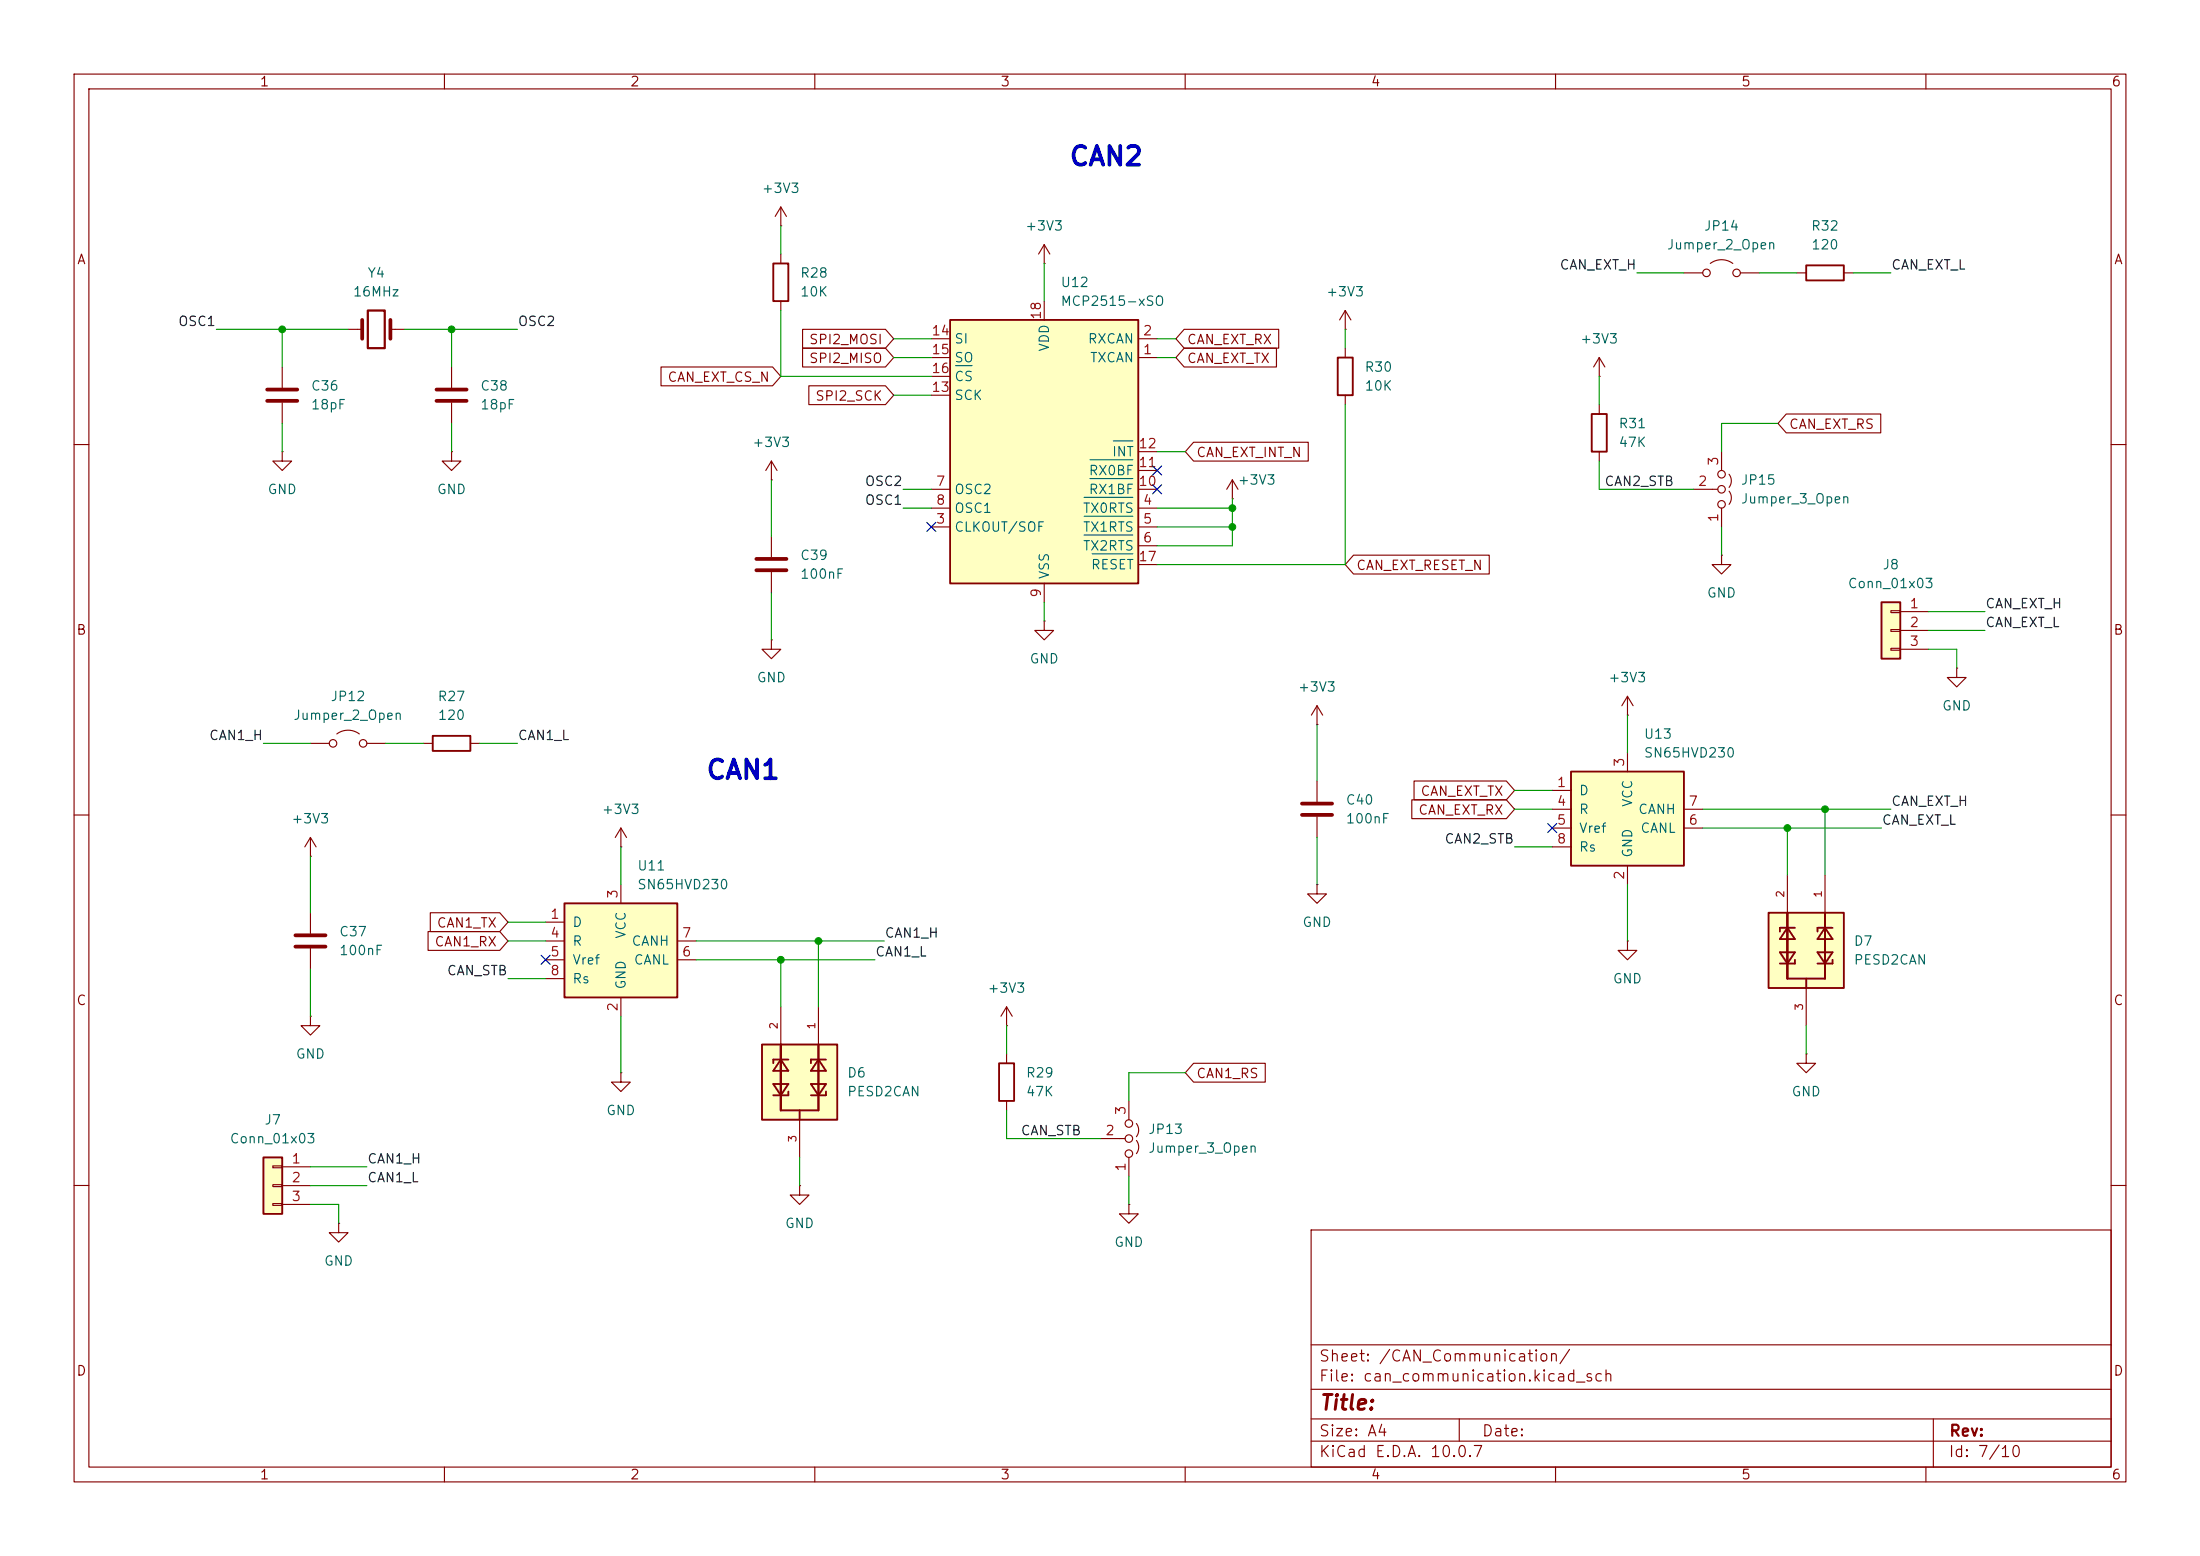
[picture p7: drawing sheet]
<svg xmlns="http://www.w3.org/2000/svg" width="297mm" height="210mm" viewBox="0 0 297 210" stroke-linecap="round" stroke-linejoin="round" font-family="sans-serif">
<g fill="none" stroke="#840000" stroke-width=".15">
<path d="M10 10h277v190h-277zM12 12h273v186h-273zM60 10v2M110 10v2M160 10v2M210 10v2M260 10v2M10 60h2M104.1 64.8h.1M104.1 62.2v2.6M104.1 72.4v2.8M104.1 77.2v2.8"/>
<path d="M104.1 62.2l-.7 1.3M104.1 62.2l.8 1.3M285 60h2M177.8 97.8h.1M177.8 95.3l-.8 1.2M177.8 95.3l.8 1.2M177.8 95.3v2.5M10 110h2M57.1 100.3h1.3M63.5 100.3h1.3M285 110h2M219.7 127v1.3h1.3l-1.3 1.2-1.3-1.2h1.3"/>
<path d="M219.7 127h.1M83.8 144.8v1.3h1.3l-1.3 1.2-1.3-1.2h1.3M83.8 144.8h.1M10 160h2M107.9 160v1.3h1.3l-1.3 1.3-1.2-1.3h1.2M107.9 160h.1M177 166h108v32h-108zM285 160h2M60 198v2M110 198v2M160 198v2M177 194.5h108"/>
<path d="M177 191.5h108M177 187.5h108M177 181.5h108M197 191.5v3M210 198v2M260 198v2M261 191.5v6.5"/>
</g>
<path d="M102.1 75.4h4.1M102.1 77h4.1" fill="none" stroke="#840000" stroke-width=".51"/>
<path d="M58.4 99.3h5.1v2h-5.1z" fill="none" stroke="#840000" stroke-width=".25"/>
<path d="M238.8 123.2h10.1v10.2h-10.1z" fill="#ffffc2"/>
<path d="M238.8 123.2h10.1v10.2h-10.1zM240.3 128.5h2l-1 1.5zM241.3 123.2v8.9h5.1v-8.9M241.3 125.2l1 1.5h-2zM242.3 125.2h-2v.5M242.3 129.5v.5h-2M243.8 132.1v1.3M245.4 128.5h2l-1 1.5zM246.4 125.2l1 1.5h-2zM247.4 125.2h-2v.5M247.4 129.5v.5h-2" fill="none" stroke="#840000" stroke-width=".25"/>
<path d="M38.1 49.5v2.8M38.1 54.4v2.8M38.1 61v1.2h1.3l-1.3 1.3-1.3-1.3h1.3M38.1 61h.1M241.3 118.1v5.1M246.4 118.1v5.1M243.8 133.4v5" fill="none" stroke="#840000" stroke-width=".15"/>
<path d="M36.1 52.6h4M36.1 54.1h4" fill="none" stroke="#840000" stroke-width=".51"/>
<path d="M102.9 141h10.1v10.1h-10.1z" fill="#ffffc2"/>
<path d="M102.9 141h10.1v10.1h-10.1zM104.4 146.3h2l-1 1.5zM105.4 141v8.9h5.1v-8.9M105.4 143l1 1.5h-2zM106.4 143h-2v.5M106.4 147.3v.5h-2M107.9 149.9v1.2M109.5 146.3h2l-1 1.5zM110.5 143l1 1.5h-2zM111.5 143h-2v.5M111.5 147.3v.5h-2" fill="none" stroke="#840000" stroke-width=".25"/>
<path d="M141 35.6h.1M141 33l-.8 1.3M141 33l.7 1.3M141 33v2.6M105.4 135.9v5.1M110.5 135.9v5.1M107.9 151.1v5.1" fill="none" stroke="#840000" stroke-width=".15"/>
<path d="M128.3 43.2h25.4v35.5h-25.4z" fill="#ffffc2"/>
<path d="M128.3 43.2h25.4v35.5h-25.4zM180.6 48.3h2v5h-2z" fill="none" stroke="#840000" stroke-width=".25"/>
<g fill="none" stroke="#840000" stroke-width=".15">
<path d="M125.7 48.3h2.6M125.7 45.7h2.6M125.7 53.3h2.6M125.7 50.8h2.6M141 40.6v2.6M153.7 48.3h2.5M153.7 45.7h2.5M181.6 47v1.3M181.6 53.3v1.3M125.7 71.1h2.6M125.7 68.6h2.6M125.7 66h2.6"/>
<path d="M141 78.7v2.6M153.7 71.1h2.5M153.7 68.6h2.5M153.7 73.7h2.5M153.7 66h2.5M153.7 63.5h2.5M153.7 61h2.5M153.7 76.2h2.5M166.4 67.3h.1M166.4 64.8l-.8 1.2M166.4 64.8l.7 1.2M166.4 64.8v2.5"/>
<path d="M228.6 66h3.3M232.4 61v2.5M232.4 68.6v2.5M233.4 64a1.44 1.44 0 0 1 0 1.8M233.4 66.3a1.44 1.44 0 0 1 0 1.8M104.1 86.4v1.2h1.3l-1.3 1.3-1.2-1.3h1.2M104.1 86.4h.1M141 83.8v1.3h1.2l-1.2 1.3-1.3-1.3h1.3M141 83.8h.1M219.7 96.5h.1M219.7 94l-.8 1.3M219.7 94l.8 1.3"/>
<path d="M219.7 94v2.5M41.9 137.2v1.2h1.3l-1.3 1.3-1.3-1.3h1.3M41.9 137.2h.1M148.6 153.7h3.3M152.4 148.6v2.5M152.4 156.2v2.6M153.4 151.6a1.44 1.44 0 0 1 0 1.8M153.4 153.9a1.44 1.44 0 0 1 0 1.8M243.8 142.2v1.3h1.3l-1.3 1.3-1.2-1.3h1.2M243.8 142.2h.1M152.4 162.6v1.2h1.3l-1.3 1.3-1.3-1.3h1.3M152.4 162.6h.1"/>
<circle cx="232.4" cy="66" r=".51"/>
<circle cx="232.4" cy="64" r=".51"/>
<circle cx="232.4" cy="68.1" r=".51"/>
<circle cx="152.4" cy="155.7" r=".51"/>
<circle cx="152.4" cy="151.6" r=".51"/>
<circle cx="152.4" cy="153.7" r=".51"/>
</g>
<path d="M129 49.4h2.2M150.3 59.5h2.6M146.4 67.1h6.5M146.4 69.7h6.5M146.4 72.2h6.5M147.1 64.6h5.8M147.1 62.1h5.8M147.4 74.8h5.5" fill="none" stroke="#006464" stroke-width=".15"/>
<path d="M212.1 104.1h15.2v12.7h-15.2z" fill="#ffffc2"/>
<path d="M104.4 35.6h2v5h-2zM212.1 104.1h15.2v12.7h-15.2z" fill="none" stroke="#840000" stroke-width=".25"/>
<g fill="none" stroke="#840000" stroke-width=".15">
<path d="M105.4 30.5h.1M105.4 27.9v2.6M105.4 34.3v1.3M105.4 27.9l-.8 1.3M105.4 27.9l.8 1.3M105.4 40.6v1.3M181.6 44.5h.1M181.6 41.9l-.8 1.3M181.6 41.9l.8 1.3M181.6 41.9v2.6M264.2 90.2v1.2h1.2l-1.2 1.3-1.3-1.3h1.3M264.2 90.2h.1"/>
<path d="M209.5 106.7h2.6M209.5 109.2h2.6M209.5 111.8h2.6M209.5 114.3h2.6M219.7 101.6v2.5M219.7 116.8v2.6M227.3 109.2h2.6M227.3 111.8h2.6M41.9 123.2v2.8M41.9 128v2.8"/>
</g>
<path d="M39.9 126.2h4M39.9 127.8h4" fill="none" stroke="#840000" stroke-width=".51"/>
<path d="M254 81.3h2.5v7.6h-2.5z" fill="#ffffc2"/>
<path d="M243.8 35.8h5.1v2h-5.1zM214.9 55.9h2v5.1h-2zM254 81.3h2.5v7.6h-2.5z" fill="none" stroke="#840000" stroke-width=".25"/>
<g fill="none" stroke="#840000" stroke-width=".15">
<path d="M227.3 36.8h2.6M230.9 35.6a2.54 2.54 0 0 1 3 0M234.9 36.8h2.6M242.6 36.8h1.2M248.9 36.8h1.3M47 44.5h1.9M52.7 44.5h1.9M61 49.5v2.8M61 54.4v2.8M215.9 50.8h.1M215.9 48.3l-.8 1.2M215.9 48.3l.8 1.2"/>
<path d="M215.9 48.3v2.5M215.9 54.6v1.3M61 61v1.2h1.2l-1.2 1.3-1.3-1.3h1.3M61 61h.1M215.9 61v1.2M232.4 74.9v1.3h1.3l-1.3 1.3-1.3-1.3h1.3M232.4 74.9h.1M255.3 82.4h1.2v.3h-1.2zM255.3 85h1.2v.2h-1.2zM255.3 87.5h1.2v.3h-1.2zM256.5 82.6h3.8M256.5 85.1h3.8"/>
<path d="M256.5 87.6h3.8M83.8 114.3h.1M83.8 111.8l-.7 1.2M83.8 111.8l.8 1.2M83.8 111.8v2.5M135.9 138.4h.1M135.9 135.9l-.8 1.3M135.9 135.9l.8 1.3M135.9 135.9v2.5"/>
<circle cx="230.4" cy="36.8" r=".51"/>
<circle cx="234.4" cy="36.8" r=".51"/>
</g>
<path d="M48.9 43.2v2.5M52.7 43.2v2.5M58.9 52.6h4.1M58.9 54.1h4.1" fill="none" stroke="#840000" stroke-width=".51"/>
<path d="M49.7 41.9h2.2v5.1h-2.2z" fill="none" stroke="#840000" stroke-width=".3"/>
<path d="M76.2 121.9h15.2v12.7h-15.2z" fill="#ffffc2"/>
<path d="M76.2 121.9h15.2v12.7h-15.2zM134.9 143.5h2v5.1h-2z" fill="none" stroke="#840000" stroke-width=".25"/>
<g fill="none" stroke="#840000" stroke-width=".15">
<path d="M45.5 99.1a2.54 2.54 0 0 1 3 0M41.9 115.6h.1M41.9 113l-.8 1.3M41.9 113l.8 1.3M41.9 113v2.6M41.9 100.3h2.5M49.5 100.3h2.6M83.8 119.4v2.5M177.8 119.4v1.3h1.3l-1.3 1.2-1.3-1.2h1.3M177.8 119.4h.1M73.7 124.5h2.5M73.7 127h2.5"/>
<path d="M73.7 129.5h2.5M73.7 132.1h2.5M83.8 134.6v2.6M91.4 127h2.6M91.4 129.5h2.6M135.9 142.2v1.3M135.9 148.6v1.3M45.7 165.1v1.3h1.3l-1.3 1.2-1.3-1.2h1.3M45.7 165.1h.1"/>
<circle cx="45" cy="100.3" r=".51"/>
<circle cx="49" cy="100.3" r=".51"/>
</g>
<path d="M35.6 156.2h2.5v7.6h-2.5z" fill="#ffffc2"/>
<path d="M35.6 156.2h2.5v7.6h-2.5z" fill="none" stroke="#840000" stroke-width=".25"/>
<g fill="none" stroke="#840000" stroke-width=".15">
<path d="M89.2 49.5h15.1l1.1 1.3-1.1 1.3h-15.1zM108.3 44.4h11.2l1.1 1.3-1.1 1.3h-11.2zM108.3 47h11.2l1.1 1.3-1.1 1.2h-11.2zM109.2 52.1h10.3l1.1 1.2-1.1 1.3h-10.3zM159.9 44.4h12.7v2.6h-12.7l-1.2-1.3zM159.9 47h12.4v2.5h-12.4l-1.2-1.2zM161.1 59.7h15.5v2.5h-15.5l-1.1-1.2zM241.1 55.9h12.8v2.5h-12.8l-1.1-1.2zM182.7 74.9h18.3v2.6h-18.3l-1.1-1.3zM177.8 105.4v2.8M177.8 110.2v2.8M190.6 107.9h12.8l1.1 1.3-1.1 1.3h-12.8z"/>
<path d="M190.9 105.4h12.5l1.1 1.3-1.1 1.3h-12.5zM57.8 125.7h9.7l1.1 1.3-1.1 1.3h-9.7zM58.1 123.2h9.4l1.1 1.3-1.1 1.2h-9.4zM36.8 157.4h1.3v.2h-1.3zM36.8 159.9h1.3v.2h-1.3zM38.1 157.5h3.8M161.1 143.5h9.7v2.6h-9.7l-1.1-1.3zM36.8 162.4h1.3v.3h-1.3zM38.1 160h3.8M38.1 162.6h3.8"/>
</g>
<path d="M175.8 108.5h4M175.8 110h4" fill="none" stroke="#840000" stroke-width=".51"/>
<g fill="none" stroke="#009600" stroke-width=".15">
<path d="M105.4 30.5v3.8M141 35.6v5M221 36.8h6.3M237.5 36.8h5.1M250.2 36.8h5.1M29.2 44.5h17.8M38.1 44.5v5M38.1 57.2v3.8M54.6 44.5h15.2M61 44.5v5M61 57.2v3.8M105.4 41.9v8.9h20.3"/>
<path d="M120.6 48.3h5.1M120.6 45.7h5.1M120.6 53.3h5.1M156.2 48.3h2.5M156.2 45.7h2.5M181.6 44.5v2.5M181.6 54.6v21.6h-25.4M215.9 50.8v3.8M240 57.2h-7.6v3.8M104.1 64.8v7.6M121.9 68.6h3.8M121.9 66h3.8"/>
<path d="M156.2 71.1h10.2M156.2 61h3.8M156.2 68.6h10.2M166.4 67.3v6.4h-10.2M215.9 62.2v3.8h12.7M232.4 71.1v3.8M104.1 80v6.4M141 81.3v2.5M177.8 97.8v7.6M219.7 96.5v5.1M260.3 87.6h3.9v2.6M260.3 82.6h7.7"/>
<path d="M260.3 85.1h7.7M35.6 100.3h6.3M41.9 115.6v7.6M52.1 100.3h5M64.8 100.3h5M83.8 114.3v5.1M177.8 113v6.4M204.5 109.2h5M204.5 114.3h5M204.5 106.7h5M219.7 119.4v7.6M229.9 109.2h25.4"/>
<path d="M229.9 111.8h24.1M241.3 111.8v6.3M246.4 109.2v8.9M41.9 130.8v6.4M68.6 127h5.1M68.6 124.5h5.1M68.6 132.1h5.1M83.8 137.2v7.6M94 127h25.4M94 129.5h24.1M105.4 129.5v6.4M110.5 127v8.9"/>
<path d="M135.9 138.4v3.8M243.8 138.4v3.8M41.9 157.5h7.6M107.9 156.2v3.8M135.9 149.9v3.8h12.7M152.4 158.8v3.8M160 144.8h-7.6v3.8M41.9 162.6h3.8v2.5M41.9 160h7.6"/>
</g>
<path d="M125.1 70.5l1.2 1.2M126.3 70.5l-1.2 1.2M155.6 62.9l1.2 1.2M155.6 65.4l1.2 1.2M156.8 62.9l-1.2 1.2M156.8 65.4l-1.2 1.2M208.9 111.2l1.3 1.2M210.2 111.2l-1.3 1.2M73.1 128.9l1.2 1.2M74.3 128.9l-1.2 1.2" fill="none" stroke="#000084" stroke-width=".15"/>
<g fill="#009600" stroke="#009600" stroke-width=".14">
<circle cx="241.3" cy="111.8" r=".46"/>
<circle cx="246.4" cy="109.2" r=".46"/>
<circle cx="61" cy="44.5" r=".46"/>
<circle cx="38.1" cy="44.5" r=".46"/>
<circle cx="166.4" cy="68.6" r=".46"/>
<circle cx="166.4" cy="71.1" r=".46"/>
<circle cx="110.5" cy="127" r=".46"/>
<circle cx="105.4" cy="129.5" r=".46"/>
</g>
<g font-size="2.5" fill="#0000c2">
<text x="144.2" y="23">CAN2</text>
<text x="95.2" y="105.8">CAN1</text>
</g>
<text font-size="2" fill="#840000" x="178" y="190.8">Title:</text>
<g font-size="1.5" fill="#840000">
<text x="178" y="184.1">Sheet: /CAN_Communication/</text>
<text x="178" y="186.8">File: can_communication.kicad_sch</text>
<text x="178" y="197">KiCad E.D.A. 10.0.7</text>
<text x="178" y="194.2">Size: A4</text>
<text x="200" y="194.2">Date:</text>
<text x="263" y="197">Id: 7/10</text>
<text x="263" y="194.2">Rev:</text>
</g>
<g font-size="1.3" fill="#840000">
<text x="35" y="12">1</text>
<text x="85" y="12">2</text>
<text x="135" y="12">3</text>
<text x="185" y="12">4</text>
<text x="235" y="12">5</text>
<text x="285" y="12">6</text>
<text x="10.3" y="36">A</text>
<text x="285.3" y="36">A</text>
<text x="109.1" y="46.8">SPI2_MOSI</text>
<text x="160.2" y="46.8">CAN_EXT_RX</text>
<text x="90" y="51.9">CAN_EXT_CS_N</text>
<text x="109.1" y="49.3">SPI2_MISO</text>
<text x="160.2" y="49.3">CAN_EXT_TX</text>
<text x="110" y="54.4">SPI2_SCK</text>
<text x="241.4" y="58.2">CAN_EXT_RS</text>
<text x="161.4" y="62">CAN_EXT_INT_N</text>
<text x="183" y="77.3">CAN_EXT_RESET_N</text>
<text x="10.2" y="86">B</text>
<text x="285.2" y="86">B</text>
<text x="191.7" y="107.7">CAN_EXT_TX</text>
<text x="191.4" y="110.3">CAN_EXT_RX</text>
<text x="58.9" y="125.5">CAN1_TX</text>
<text x="58.6" y="128.1">CAN1_RX</text>
<text x="10.2" y="136">C</text>
<text x="285.2" y="136">C</text>
<text x="161.4" y="145.8">CAN1_RS</text>
<text x="10.2" y="186">D</text>
<text x="285.2" y="186">D</text>
<text x="35" y="200">1</text>
<text x="85" y="200">2</text>
<text x="135" y="200">3</text>
<text x="185" y="200">4</text>
<text x="235" y="200">5</text>
<text x="285" y="200">6</text>
</g>
<g font-size="1.3" fill="#006464">
<text x="102.7" y="26.4">+3V3</text>
<text x="138.3" y="31.4">+3V3</text>
<text x="224.9" y="34">Jumper_2_Open</text>
<text x="230" y="31.4">JP14</text>
<text x="244.4" y="31.4">R32</text>
<text x="244.4" y="34">120</text>
<text x="47.6" y="40.3">16MHz</text>
<text x="49.5" y="37.8">Y4</text>
<text x="107.9" y="37.8">R28</text>
<text x="107.9" y="40.3">10K</text>
<text x="143.1" y="39.1">U12</text>
<text x="143.1" y="41.6">MCP2515-xSO</text>
<text x="178.9" y="40.3">+3V3</text>
<text x="128.8" y="46.7">SI</text>
<text x="141.9" y="47.5" transform="rotate(-90 141.9 47.5)">VDD</text>
<text x="146.8" y="46.7">RXCAN</text>
<text x="213.2" y="46.7">+3V3</text>
<text x="41.9" y="53">C36</text>
<text x="64.8" y="53">C38</text>
<text x="128.8" y="49.2">SO</text>
<text x="128.8" y="51.8">CS</text>
<text x="147.1" y="49.2">TXCAN</text>
<text x="184.1" y="50.5">R30</text>
<text x="184.1" y="53">10K</text>
<text x="41.9" y="55.6">18pF</text>
<text x="64.8" y="55.6">18pF</text>
<text x="128.8" y="54.3">SCK</text>
<text x="218.4" y="58.1">R31</text>
<text x="101.5" y="60.7">+3V3</text>
<text x="146.9" y="64.5">RX0BF</text>
<text x="150" y="61.9">INT</text>
<text x="167" y="65.7">+3V3</text>
<text x="218.4" y="60.7">47K</text>
<text x="234.9" y="65.7">JP15</text>
<text x="36" y="67">GND</text>
<text x="58.9" y="67">GND</text>
<text x="128.8" y="67">OSC2</text>
<text x="128.8" y="69.5">OSC1</text>
<text x="146.1" y="69.5">TX0RTS</text>
<text x="146.9" y="67">RX1BF</text>
<text x="234.9" y="68.3">Jumper_3_Open</text>
<text x="107.9" y="75.9">C39</text>
<text x="128.8" y="72.1">CLKOUT/SOF</text>
<text x="146.1" y="72.1">TX1RTS</text>
<text x="146.1" y="74.6">TX2RTS</text>
<text x="147.2" y="77.2">RESET</text>
<text x="254.1" y="77.2">J8</text>
<text x="107.9" y="78.4">100nF</text>
<text x="141.9" y="78.3" transform="rotate(-90 141.9 78.3)">VSS</text>
<text x="230.3" y="81">GND</text>
<text x="249.4" y="79.7">Conn_01x03</text>
<text x="138.9" y="89.9">GND</text>
<text x="44.5" y="94.9">JP12</text>
<text x="59" y="94.9">R27</text>
<text x="102.1" y="92.4">GND</text>
<text x="175.1" y="93.7">+3V3</text>
<text x="217" y="92.4">+3V3</text>
<text x="39.5" y="97.5">Jumper_2_Open</text>
<text x="59" y="97.5">120</text>
<text x="221.8" y="100">U13</text>
<text x="262.1" y="96.2">GND</text>
<text x="213.1" y="107.6">D</text>
<text x="221.8" y="102.6">SN65HVD230</text>
<text x="39.2" y="111.5">+3V3</text>
<text x="81.2" y="110.2">+3V3</text>
<text x="181.6" y="108.9">C40</text>
<text x="181.6" y="111.5">100nF</text>
<text x="213.1" y="110.2">R</text>
<text x="213.1" y="112.7">Vref</text>
<text x="220.7" y="109" transform="rotate(-90 220.7 109)">VCC</text>
<text x="221.1" y="110.2">CANH</text>
<text x="221.4" y="112.7">CANL</text>
<text x="85.9" y="117.8">U11</text>
<text x="213.1" y="115.3">Rs</text>
<text x="220.7" y="115.9" transform="rotate(-90 220.7 115.9)">GND</text>
<text x="77.2" y="125.4">D</text>
<text x="85.9" y="120.3">SN65HVD230</text>
<text x="175.7" y="125.4">GND</text>
<text x="45.7" y="126.7">C37</text>
<text x="45.7" y="129.2">100nF</text>
<text x="77.2" y="128">R</text>
<text x="77.2" y="130.5">Vref</text>
<text x="84.8" y="126.8" transform="rotate(-90 84.8 126.8)">VCC</text>
<text x="85.2" y="128">CANH</text>
<text x="85.5" y="130.5">CANL</text>
<text x="250.2" y="128">D7</text>
<text x="250.2" y="130.5">PESD2CAN</text>
<text x="77.2" y="133">Rs</text>
<text x="84.8" y="133.6" transform="rotate(-90 84.8 133.6)">GND</text>
<text x="133.2" y="134.3">+3V3</text>
<text x="217.6" y="133">GND</text>
<text x="39.8" y="143.2">GND</text>
<text x="114.3" y="145.7">D6</text>
<text x="114.3" y="148.3">PESD2CAN</text>
<text x="138.4" y="145.7">R29</text>
<text x="138.4" y="148.3">47K</text>
<text x="241.8" y="148.3">GND</text>
<text x="30.9" y="154.6">Conn_01x03</text>
<text x="35.6" y="152.1">J7</text>
<text x="81.8" y="150.8">GND</text>
<text x="154.9" y="153.4">JP13</text>
<text x="154.9" y="155.9">Jumper_3_Open</text>
<text x="105.9" y="166.1">GND</text>
<text x="43.7" y="171.1">GND</text>
<text x="150.3" y="168.6">GND</text>
</g>
<g font-size="1.3" fill="#0f0f0f">
<text x="210.5" y="36.7">CAN_EXT_H</text>
<text x="255.2" y="36.7">CAN_EXT_L</text>
<text x="24" y="44.3">OSC1</text>
<text x="69.8" y="44.3">OSC2</text>
<text x="116.7" y="65.9">OSC2</text>
<text x="216.5" y="65.9">CAN2_STB</text>
<text x="116.7" y="68.5">OSC1</text>
<text x="267.9" y="82.4">CAN_EXT_H</text>
<text x="267.9" y="85">CAN_EXT_L</text>
<text x="28.1" y="100.2">CAN1_H</text>
<text x="69.8" y="100.2">CAN1_L</text>
<text x="254" y="111.6">CAN_EXT_L</text>
<text x="255.2" y="109.1">CAN_EXT_H</text>
<text x="194.9" y="114.2">CAN2_STB</text>
<text x="60.2" y="132">CAN_STB</text>
<text x="118.1" y="129.4">CAN1_L</text>
<text x="119.4" y="126.9">CAN1_H</text>
<text x="137.7" y="153.5">CAN_STB</text>
<text x="49.5" y="157.4">CAN1_H</text>
<text x="49.5" y="159.9">CAN1_L</text>
</g>
<g font-size="1.3" fill="#a90000">
<text x="125.7" y="45.6">14</text>
<text x="140.8" y="43.2" transform="rotate(-90 140.8 43.2)">18</text>
<text x="154.2" y="45.6">2</text>
<text x="125.7" y="53.2">13</text>
<text x="125.7" y="48.1">15</text>
<text x="125.7" y="50.7">16</text>
<text x="154.2" y="48.1">1</text>
<text x="126.3" y="65.9">7</text>
<text x="153.6" y="65.9">10</text>
<text x="153.6" y="63.4">11</text>
<text x="153.6" y="60.8">12</text>
<text x="229.1" y="65.9">2</text>
<text x="232.3" y="63" transform="rotate(-90 232.3 63)">3</text>
<text x="126.3" y="71">3</text>
<text x="126.3" y="68.4">8</text>
<text x="154.2" y="68.4">4</text>
<text x="154.2" y="71">5</text>
<text x="232.3" y="70.6" transform="rotate(-90 232.3 70.6)">1</text>
<text x="153.6" y="76.1">17</text>
<text x="154.2" y="73.5">6</text>
<text x="140.8" y="80.7" transform="rotate(-90 140.8 80.7)">9</text>
<text x="257.7" y="82.4">1</text>
<text x="257.7" y="85">2</text>
<text x="257.7" y="87.5">3</text>
<text x="210.1" y="106.5">1</text>
<text x="219.6" y="103.6" transform="rotate(-90 219.6 103.6)">3</text>
<text x="210.1" y="109.1">4</text>
<text x="210.1" y="111.6">5</text>
<text x="227.9" y="111.6">6</text>
<text x="227.9" y="109.1">7</text>
<text x="210.1" y="114.2">8</text>
<text x="219.6" y="118.8" transform="rotate(-90 219.6 118.8)">2</text>
<text x="74.2" y="124.3">1</text>
<text x="83.7" y="121.4" transform="rotate(-90 83.7 121.4)">3</text>
<text x="74.2" y="126.9">4</text>
<text x="74.2" y="129.4">5</text>
<text x="74.2" y="131.9">8</text>
<text x="92" y="129.4">6</text>
<text x="92" y="126.9">7</text>
<text x="83.7" y="136.6" transform="rotate(-90 83.7 136.6)">2</text>
<text x="149.1" y="153.5">2</text>
<text x="152.3" y="150.6" transform="rotate(-90 152.3 150.6)">3</text>
<text x="39.3" y="157.3">1</text>
<text x="39.3" y="159.9">2</text>
<text x="152.3" y="158.2" transform="rotate(-90 152.3 158.2)">1</text>
<text x="39.3" y="162.4">3</text>
</g>
<g font-size="1" fill="#a90000">
<text x="241.1" y="121.2" transform="rotate(-90 241.1 121.2)">2</text>
<text x="246.2" y="121.2" transform="rotate(-90 246.2 121.2)">1</text>
<text x="243.7" y="136.5" transform="rotate(-90 243.7 136.5)">3</text>
<text x="105.2" y="139" transform="rotate(-90 105.2 139)">2</text>
<text x="110.3" y="139" transform="rotate(-90 110.3 139)">1</text>
<text x="107.8" y="154.3" transform="rotate(-90 107.8 154.3)">3</text>
</g>
</svg>
